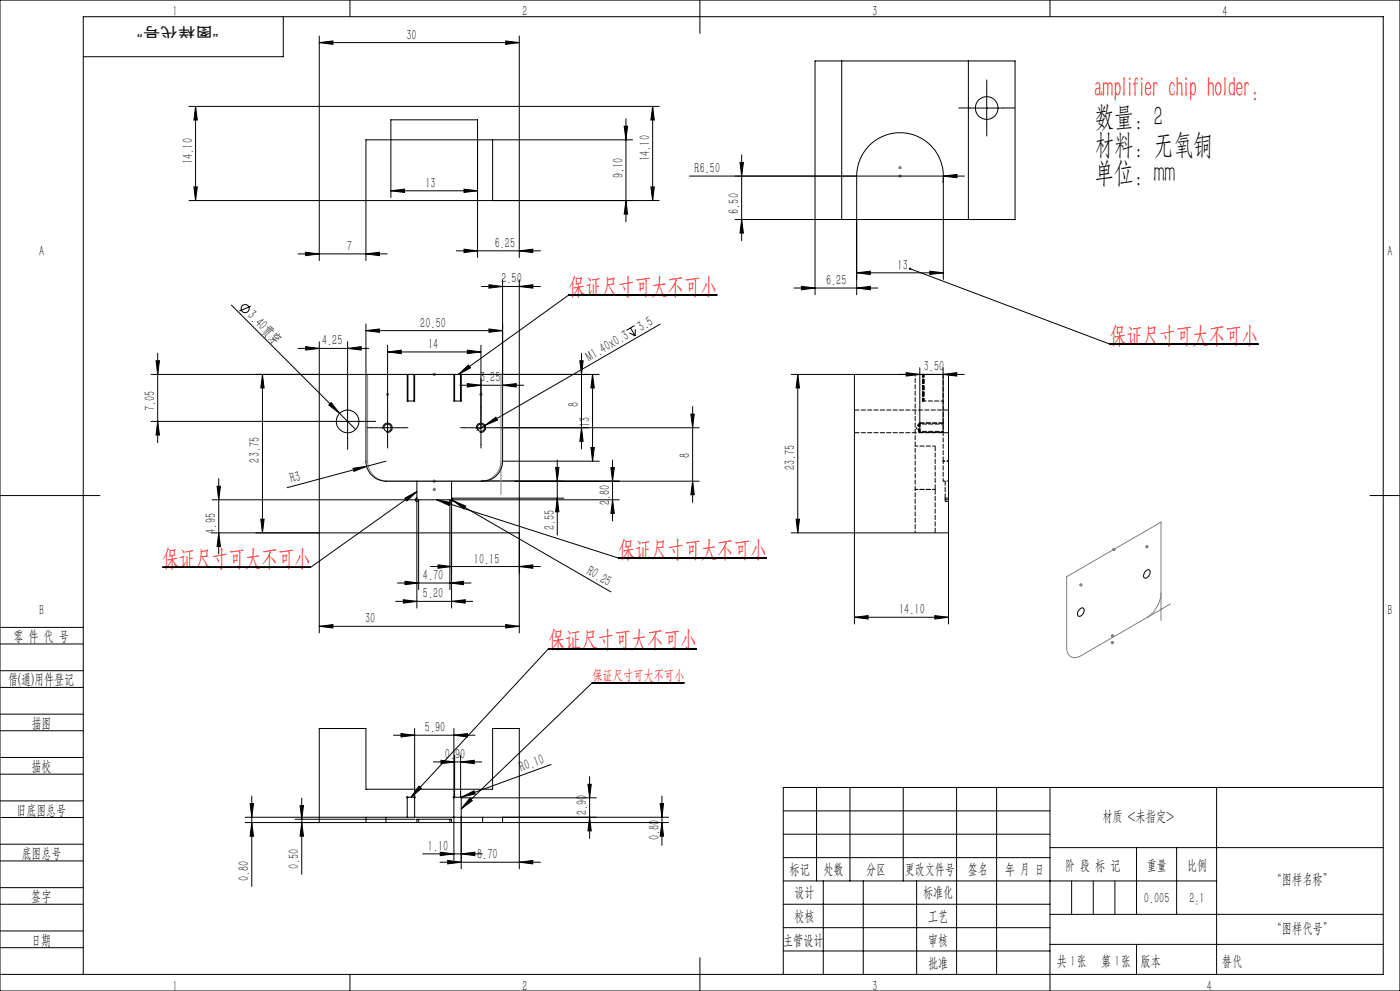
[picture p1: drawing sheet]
<svg xmlns="http://www.w3.org/2000/svg" width="420mm" height="297mm" viewBox="0 0 420 297" stroke-linecap="round" stroke-linejoin="round" font-family="sans-serif">
<g fill="none" stroke="#000" stroke-width=".3">
<path d="M0 0h420v297h-420zM85 5v12h-60M95.8 12.8l4.1-.5v1zM95.8 10.8v67.3M95.8 12.8h60M105 0v5M151.7 12.3l4.1 .5-4.1 .5zM155.8 10.8v66.4M210 0v10M252.5 18.3v47.5M290.5 18.3v47.5M315 0v5"/>
<path d="M56.7 31.9h141.1M58.7 31.9l.5 4.1h-1zM58.7 31.9v28.2M187.3 37.8h1l-.5 4.1zM187.8 35.6v30.9M195.8 31.9l.5 4.1h-1zM195.8 31.9v28.2M291 32.4h10M296 27.4v10M58.2 56h1l-.5 4.1zM117.3 57.2l4.1-.5v1zM117.3 59.2v-23.3h26v41.3"/>
<path d="M117.3 57.2h26M139.2 56.7l4.1 .5-4.1 .5zM147.8 41.9v18.2M189.8 41.9h-80v36.2M195.3 56h1l-.5 4.1zM206.8 52.8h82.5M222 48.7h1l-.5 4.1zM222.5 46.4v25.7M283 52.8l-.1 1.9M283 52.8l4.1-.5v1zM283 52.8a13 13 0 0 0-13-13 13 13 0 0 0-13 13v35.5M283 52.8v31"/>
<path d="M56.7 60.1h141.1M89.4 76.1h26.7M91.7 75.6l4.1 .5-4.1 .5zM109.8 76.1l4-.5v1zM136.9 75.2h25.2M139.2 74.7l4.1 .5-4.1 .5zM155.8 75.2l4-.5v1zM187.8 60.1l.5 4.1h-1zM220.5 65.8h84v-47.5h-60v70M222.5 65.8l.5 4h-1zM69.4 91.4l32.5 32.5M75.2 91.8l-3.4 1.4"/>
<path d="M109.8 99.1l4-.5v1zM109.8 97.1v41.1a6 6 0 0 0 6 6h94M109.8 99.1h41M144.4 85.9h17.7M146.7 98.6l4.1 .5-4.1 .5zM146.7 85.3l4.1 .6-4.1 .5zM150.8 83.9v54.3M155.8 85.9l4-.6v1.1zM155.8 83.9v105.8M188.8 99.8l1.7 .9M189.2 98.3l1.3 2.4M190.4 97.6l-2.4 1.4"/>
<path d="M190.6 98.7l-.1 2M198 97.2l-52.5 30.3M215.1 88.4h-44.5l-33.1 23.8M238.2 86.3h25.1M240.4 85.8l4.1 .5-4.1 .6zM257 81.8l4.1-.5v1zM257 81.8h26M257 86.3l4.1-.5v1.1zM273 80.5l59.9 22.6h44.5M278.9 81.3l4.1 .5-4.1 .5zM45.3 112.2h76.9M46.8 108.1h1l-.5 4.1z"/>
<path d="M47.3 105.9v26.7M78.7 112.2v47.5M78.7 112.2l.5 4.1h-1zM89.4 104.4h21.2M91.7 103.9l4.1 .5-4.1 .5zM95.8 102.4v87.3M104.3 104.4l4.1-.5v1zM104.3 102.4v15.5M116.3 105.5l4.1-.6v1.1zM116.3 103.5v18.6M116.3 105.5h28M122.2 112.2h.2"/>
<path d="M122.2 112.2v8h2.2v-8M122.4 112.2h1.8M122.4 112.2v8M124.2 112.2h.2M124.2 112.2v8M124.4 112.2h11.8M136.2 112.2h.2M136.2 112.2v8h2.2v-8M136.4 112.2v8M136.4 112.2h1.8M137.5 112.2l3-2.8 .6 .8zM137.9 115.5h19.2"/>
<path d="M138.2 112.2h.2M138.2 112.2v8M138.4 112.2h41.4M140.2 104.9l4.1 .6-4.1 .5zM140.2 115l4.1 .5-4.1 .5zM144.3 103.5v29.7M150.8 115.5l4.1-.5v1zM174 108.1h.9l-.5 4.1zM174.4 105.9v28.6M177.8 112.2l.5 4.1h-1zM177.8 112.2v26M237.3 112.2h52"/>
<path d="M239.3 112.2l.6 4.1h-1.1zM239.3 112.2v47.5M256.3 112.2v74.8M271.9 111.7l4 .5-4 .5zM275.9 110.2v19.4M282.9 112.2l4.1-.5v1zM282.9 110.2v19.4M284.6 112.2v74.8M45.3 126.3h50.6M47.3 126.3l.5 4.1h-1zM99.3 126.3h10M99.3 120.6l2.6 3.3-3.3-2.5z"/>
<path d="M101.9 123.9l4.8 4.8M104.3 121.3v10M111.3 128.2h10M114.9 128.5a1.39 1.39 0 0 1 1.3-1.7 1.39 1.39 0 0 1 1.5 1.5 1.39 1.39 0 0 1-1.8 1.2M115.8 138.2l-29.7 8M116.3 123.2v10M139.3 128.2h10M142.9 128.5a1.4 1.4 0 0 1 1.2-1.7 1.4 1.4 0 0 1 1.6 1.5 1.4 1.4 0 0 1-1.8 1.2M145.5 127.5l3.3-2.5 .5 .9zM145.5 127.5l-2.4 1.4M150.4 128.2h59.4M150.8 138.2h29"/>
<path d="M150.8 138.2a6 6 0 0 1-6 6M167.2 137.9v22.5M174.4 128.2l.5 4.1h-.9zM177.3 134.1h1l-.5 4.1zM183.8 137.9v18.2M207.3 124.1h1l-.5 4.1zM207.8 121.8v28.8M0 148.5h30M63.6 149.8h122.2M65.1 145.7h1l-.5 4.1zM65.6 159.7l.5 4.1h-1zM65.6 143.4v22.6"/>
<path d="M78.2 155.6h1l-.5 4.1zM105.9 140.3l4.1-.5-3.8 1.5zM121.5 149.3l3.6-1.9-3 2.7zM125.1 147.4l-31.9 22.6h-44.4M125.1 149.3a.51 .51 0 0 0-.5 .5 .51 .51 0 0 0 .5 .5 .51 .51 0 0 0 .5-.5v26.9M125.1 144.2v38M131 149.8l54.5 17.4h44.5M131 149.8l4.1 .8-.3 .9zM135.5 149.8l.4 .2M135.5 144.2v38M135.9 150l3.8 1.7-.5 .8zM135.9 150l47.3 27.4"/>
<path d="M155.8 159.7h-92.2M166.7 140.1h1l-.5 4.1zM167.2 149.3l.5 4.1h-1zM169.2 149.3h-33.7a.5 .5 0 0 1 .5 .5 .5 .5 0 0 1-.5 .5 .5 .5 0 0 1-.5-.5v26.9M183.3 140.1h1l-.5 4.1zM183.8 149.8l.5 4.1h-1zM207.8 144.2l.5 4.1h-1zM237.3 159.7h47.3M238.8 155.6h1.1l-.6 4.1zM411 148.5h9M119.2 174.7h22.1M121 179.7l4.1 .5-4.1 .6z"/>
<path d="M121.5 174.2l4.1 .5-4.1 .5zM129.1 169.8h33M131.4 169.3l4.1 .5-4.1 .5zM135 174.7l4.1-.5v1zM155.8 169.8l4-.5v1zM343.9 171a.75 .75 0 0 1 1.1 0 .75 .75 0 0 1-.1 1 1.19 1.19 0 0 1-1.7 1.1 1.91 1.91 0 0 1 .7-2.1zM0 193h25M0 188h25M95.8 187.7l4.1-.5v1zM95.8 187.7h60M118.7 180.2h23.1M135.5 180.2l4.1-.5v1.1z"/>
<path d="M151.7 187.2l4.1 .5-4.1 .5zM209 194.4h-44.5l-41.2 44.5M256.3 185l4.1-.5v1zM256.3 185h28.3M280.5 184.5l4.1 .5-4.1 .5zM324.1 182.4a.71 .71 0 0 1 1 0 .71 .71 0 0 1 .1 .9 1.31 1.31 0 0 1-1.8 1.2 1.91 1.91 0 0 1 .7-2.1zM0 206h25M0 201h25M0 219h25M0 214h25M120.3 219.8l4.1 .5-4.1 .6zM124.4 218.3v26.6"/>
<path d="M136.2 218.3v39.6M205.2 204.6h-27.5l-39.3 37.8M0 232h25M0 227h25M75.5 238.6v27.1M90.5 239.2v22.8M118 220.3h24.5M124.4 239.1l.2-.1-.2-.3-.2 .2h-1.8l-.2-.2-.2 .2 .2 .2v5.8M125.7 235.6l.7 .7-3.1 2.6zM130 228.3h14.5M132.3 227.9l4.1 .4-4.1 .6zM136.2 220.3l4.1-.5v1.1z"/>
<path d="M136.4 238.9l-.2-.2-.2 .1 .2 .3M136.4 226.4v12.5M136.4 238.9h1.8M138.2 228.3l4.1-.4v1zM138.2 238.9l.3-.1-.1 .3M138.2 226.4v12.5M138.4 239.1v21.3M138.4 239.1h40.5M138.6 238.9l3.6-1.9 .4 .9zM138.6 238.9h-.2M141 239.2l.7 .8-3.3 2.4zM165.3 229.1l-26.7 9.8"/>
<path d="M176.4 235.1h1l-.5 4zM176.9 232.8v18.5M198.6 238.6v14.8M245 236v28M255 236v28M271 236v28M287 236v56M299 236v56M315 236v61M365 236v56M415 236h-180v56M0 245h25"/>
<path d="M0 240h25M0 258h25M0 253h25M73.6 244.9h127M73.6 246.5h36.2M75 240.8h1.1l-.6 4.1zM75.5 246.5l.6 4.1h-1.1zM88.5 245.5h36.1M90 241.4h1.1l-.6 4.1zM90.5 246.5l.6 4.1h-1.1zM95.8 246.5v-28.2h14v18.2h38v-18.2h8v42.1M109.8 246.5h6"/>
<path d="M109.8 244.9v1.6M115.8 246.5h9.3M115.8 244.9v1.6M125.1 246.5h.5M125.1 246.5v-1h10.4v1M125.6 245.5v1M125.6 246.5h9.4M126.8 255.9h17.9M132 258.4h30.1M132.1 255.4l4.1 .5-4.1 .5zM134.3 257.9l4.1 .5-4.1 .5zM135 246.5h.5"/>
<path d="M135 245.5v1M135.5 246.5h9.3M138.4 255.9l4.1-.5v1zM144.8 246.5h6M144.8 244.9v1.6M150.8 244.9v1.6M150.8 246.5h49.8M155.8 258.4l4-.5v1zM176.9 244.9l.5 4.1h-1zM198 240.8h1.1l-.5 4.1zM198.6 246.5l.5 4.1h-1.1zM235 257h80"/>
<path d="M235 243h80M235 250h80M315 254h100M341 254v20M353 254v20M0 271h25M0 266h25M0 279h25M235 271h80M235 264h130M235 278h80M247 264v28"/>
<path d="M259 264v28M275 264v28M315 274h100M0 284h25M0 292h415v-287h-390v287M105 292v5M210 287v10M235 285h80M315 283h100"/>
<circle cx="296" cy="32.4" r="3.4"/>
<circle cx="73.5" cy="92.5" r="1.22"/>
<circle cx="104.3" cy="126.3" r="3.4"/>
<circle cx="116.3" cy="128.2" r="1.1"/>
<circle cx="144.3" cy="128.2" r="1.1"/>
</g>
<g fill="none" stroke="#808080" stroke-width=".3">
<path d="M269.5 50.3h1M269.5 52.8h1M269.7 49.9l.7 .7M269.7 52.4l.7 .7M270 49.8v1M270 52.3v1M270.4 49.9l-.7 .7M270.4 52.4l-.7 .7M115.8 118.2h1M115.9 117.9l.7 .7M116.3 117.7v1M116.6 117.9l-.7 .7"/>
<path d="M129.9 111.9l.7 .7M130.3 111.7v1M130.6 111.9l-.7 .7M143.8 118.2h1M143.9 117.9l.7 .7M144.3 117.7v1M144.6 117.9l-.7 .7M150.3 138.2a6.1 6.1 0 0 1-6 6M129.8 146.7h1M129.9 143.9l.7 .7M129.9 146.4l.7 .7M130.3 143.7v1"/>
<path d="M130.3 146.2v1M130.6 143.9l-.7 .7M130.6 146.4l-.7 .7M154.3 144.2h-38a6 6 0 0 1-6-6v-26h40v36M323.7 175.3h1.1M323.9 174.9l.7 .7M324.3 174.8v1M324.6 174.9l-.7 .7M333.7 164.7h.9M333.8 164.3l.7 .7M334.2 164.2v1M334.5 164.3l-.7 .7"/>
<path d="M343.6 163.9h1M343.7 163.5l.7 .7M344.1 163.4v1M344.4 163.5l-.7 .7M348.3 177.7a9.6 9.6 0 0 1-4.2 7.4M333.2 190.6h1M333.2 192.6h1M333.4 190.2l.7 .7M333.4 192.2l.7 .7M333.7 190v1.1M333.7 192.1v1M334.1 190.2l-.7 .7"/>
<path d="M334.1 192.2l-.7 .7M344.1 185.1l-19.8 11.4a2.62 2.62 0 0 1-3 .3 2.62 2.62 0 0 1-1.3-2.7v-21.3l28.3-16.3v29.4M351.1 181l-7 4.1"/>
</g>
<path d="M321.5 264v10M328 264v10M334.5 264v10M341 283v9" fill="none" stroke="#0a0605" stroke-width=".3"/>
<g fill="none" stroke="#000" stroke-width=".3" stroke-dasharray="30.5 1.3 1.3 1.3">
<path d="M291 32.4h-3.4M296 27.4v-3.4M296 37.4v3.4M301 32.4h3.4M99.3 126.3h-3.4M104.3 121.3v-3.4M104.3 131.3v3.4M109.3 126.3h3.4M111.3 128.2h-1.1M116.3 123.2v-1.1M116.3 133.2v1.1M121.3 128.2h1.1"/>
<path d="M139.3 128.2h-1.1M144.3 123.2v-1.1M144.3 133.2v1.1M149.3 128.2h1.1"/>
</g>
<path d="M283 112.2v26M276.7 120.2h.1M276.8 120.2h.4M283 129.6h-7M283 126.8h-7M283.6 144.2v5.1" fill="none" stroke="#000" stroke-width=".3" stroke-dasharray="1.3 .6"/>
<path d="M276 126.8v2.8" fill="none" stroke="#000" stroke-width=".3" stroke-dasharray="1.3 .6" stroke-dashoffset=".2"/>
<g fill="#000">
<path d="M283 52.8l4.1-.5v1zM99.3 120.6l2.6 3.3-3.3-2.5zM105.9 140.3l4.1-.5-3.8 1.5zM145.5 127.5l3.3-2.5 .5 .9zM135.9 150l3.8 1.7-.5 .8zM138.6 238.9l3.6-1.9 .4 .9z"/>
<path d="M117.3 57.2l4.1-.5v1zM139.2 56.7l4.1 .5-4.1 .5zM134.3 257.9l4.1 .5-4.1 .5zM155.8 258.4l4-.5v1zM256.3 185l4.1-.5v1zM280.5 184.5l4.1 .5-4.1 .5z"/>
<path d="M146.7 98.6l4.1 .5-4.1 .5zM109.8 99.1l4-.5v1zM140.2 104.9l4.1 .6-4.1 .5zM116.3 105.5l4.1-.6v1.1zM155.8 85.9l4-.6v1.1zM146.7 85.3l4.1 .6-4.1 .5zM104.3 104.4l4.1-.5v1zM91.7 103.9l4.1 .5-4.1 .5zM151.7 12.3l4.1 .5-4.1 .5zM95.8 12.8l4.1-.5v1zM109.8 76.1l4-.5v1zM91.7 75.6l4.1 .5-4.1 .5zM155.8 75.2l4-.5v1zM139.2 74.7l4.1 .5-4.1 .5zM138.2 228.3l4.1-.4v1zM132.3 227.9l4.1 .4-4.1 .6zM136.2 220.3l4.1-.5v1.1zM120.3 219.8l4.1 .5-4.1 .6zM282.9 112.2l4.1-.5v1zM271.9 111.7l4 .5-4 .5zM278.9 81.3l4.1 .5-4.1 .5zM257 81.8l4.1-.5v1z"/>
<path d="M140.2 115l4.1 .5-4.1 .5zM150.8 115.5l4.1-.5v1z"/>
<path d="M174.4 128.2l.5 4.1h-.9zM174 108.1h.9l-.5 4.1zM78.2 155.6h1l-.5 4.1zM78.7 112.2l.5 4.1h-1z"/>
<path d="M177.3 134.1h1l-.5 4.1zM177.8 112.2l.5 4.1h-1zM176.9 244.9l.5 4.1h-1zM176.4 235.1h1l-.5 4z"/>
<path d="M65.1 145.7h1l-.5 4.1zM65.6 159.7l.5 4.1h-1zM183.3 140.1h1l-.5 4.1zM183.8 149.8l.5 4.1h-1zM207.3 124.1h1l-.5 4.1zM207.8 144.2l.5 4.1h-1zM187.3 37.8h1l-.5 4.1zM187.8 60.1l.5 4.1h-1zM90 241.4h1.1l-.6 4.1zM90.5 246.5l.6 4.1h-1.1zM198 240.8h1.1l-.5 4.1zM198.6 246.5l.5 4.1h-1.1zM222 48.7h1l-.5 4.1zM222.5 65.8l.5 4h-1z"/>
<path d="M121.5 149.3l3.6-1.9-3 2.7zM131 149.8l4.1 .8-.3 .9zM137.5 112.2l3-2.8 .6 .8zM141 239.2l.7 .8-3.3 2.4zM125.7 235.6l.7 .7-3.1 2.6zM272.8 80.3l-.1 .1 .3 .1-.3-.1a.34 .34 0 0 0 .3 .5 .34 .34 0 0 0 .3-.4 .34 .34 0 0 0-.5-.2z"/>
<path d="M167.2 149.3l.5 4.1h-1zM166.7 140.1h1l-.5 4.1zM47.3 126.3l.5 4.1h-1zM46.8 108.1h1l-.5 4.1zM58.2 56h1l-.5 4.1zM58.7 31.9l.5 4.1h-1zM195.3 56h1l-.5 4.1zM195.8 31.9l.5 4.1h-1zM238.8 155.6h1.1l-.6 4.1zM239.3 112.2l.6 4.1h-1.1z"/>
<path d="M121.5 174.2l4.1 .5-4.1 .5zM135 174.7l4.1-.5v1z"/>
<path d="M131.4 169.3l4.1 .5-4.1 .5zM155.8 169.8l4-.5v1z"/>
<path d="M121 179.7l4.1 .5-4.1 .6zM135.5 180.2l4.1-.5v1.1z"/>
<path d="M151.7 187.2l4.1 .5-4.1 .5zM95.8 187.7l4.1-.5v1zM257 86.3l4.1-.5v1.1zM240.4 85.8l4.1 .5-4.1 .6z"/>
<path d="M75 240.8h1.1l-.6 4.1zM75.5 246.5l.6 4.1h-1.1z"/>
<path d="M132.1 255.4l4.1 .5-4.1 .5zM138.4 255.9l4.1-.5v1z"/>
</g>
<path d="M275.6 129.3h7.4M283 127.1h-7.4M274.6 159.7v-47.5" fill="none" stroke="#000" stroke-width=".3" stroke-dasharray="1.3 .6" stroke-dashoffset=".7"/>
<path d="M283 138.2h1.6M283 144.2h1.6" fill="none" stroke="#000" stroke-width=".3" stroke-dasharray="1.3 .6" stroke-dashoffset=".8"/>
<path d="M275.6 127.1v2.2M280.6 133.7h-6M283 138.2v6M280.6 146.7h-6M283.6 149.3h1M283.6 149.8h1M283.6 149.3v1M283.6 150.3h1" fill="none" stroke="#000" stroke-width=".3" stroke-dasharray="1.3 .6" stroke-dashoffset=".5"/>
<path d="M256.4 129.7h28.2M284.6 122.9h-28.2M280.6 146.7v-13M280.6 159.7v-13" fill="none" stroke="#000" stroke-width=".3" stroke-dasharray="1.3 .6" stroke-dashoffset="-.1"/>
<path d="M276.7 112.2v8M276.8 112.2v8M277 120.2v-8M277.1 120.2v-8M277.2 120.2v-8" fill="none" stroke="#000" stroke-width=".3" stroke-dasharray="1.3 .6" stroke-dashoffset=".4"/>
<path d="M274.9 128.2l.7 1.1M275.6 127.1l-.7 1.1M283 120.2h-5.8" fill="none" stroke="#000" stroke-width=".3" stroke-dasharray="1.3 .6" stroke-dashoffset=".6"/>
<text font-size="8.5" fill="#f00" x="328.3" y="29.2">amplifier chip holder:</text>
<g font-size="8.5">
<text x="328.3" y="37.6">数量：2</text>
<text x="328.3" y="46.1">材料：无氧铜</text>
<text x="328.3" y="54.6">单位：mm</text>
</g>
<g font-size="7.1" fill="#f00">
<text x="170.7" y="88">保证尺寸可大不可小</text>
<text x="333" y="102.7">保证尺寸可大不可小</text>
<text x="185.6" y="166.8">保证尺寸可大不可小</text>
<text x="48.8" y="169.6">保证尺寸可大不可小</text>
<text x="164.6" y="194">保证尺寸可大不可小</text>
</g>
<g font-size="4.4">
<text x="51.8" y="4.9">1</text>
<text x="156.8" y="4.9">2</text>
<text x="261.8" y="4.9">3</text>
<text x="366.7" y="4.9">4</text>
<text x="121.9" y="11.9">30</text>
<text x="57.8" y="49.1" transform="rotate(-90 57.8 49.1)">14.10</text>
<text x="186.9" y="53.5" transform="rotate(-90 186.9 53.5)">9.10</text>
<text x="194.9" y="48.2" transform="rotate(-90 194.9 48.2)">14.10</text>
<text x="208.4" y="51.9">R6.50</text>
<text x="127.6" y="56.3">13</text>
<text x="221.7" y="64.1" transform="rotate(-90 221.7 64.1)">6.50</text>
<text x="11.8" y="76.6">A</text>
<text x="104" y="75.2">7</text>
<text x="148.4" y="74.3">6.25</text>
<text x="416.2" y="76.6">A</text>
<text x="269.3" y="80.9">13</text>
<text x="150.4" y="85">2.50</text>
<text x="247.8" y="85.4">6.25</text>
<text x="74" y="94.8" transform="rotate(45 74 94.8)">3.40贯穿</text>
<text x="126.1" y="98.2">20.50</text>
<text x="192.3" y="99.5" transform="rotate(-30 192.3 99.5)">3.5</text>
<text x="96.6" y="103.5">4.25</text>
<text x="128.4" y="104.6">14</text>
<text x="176.9" y="108.4" transform="rotate(-30 176.9 108.4)">M1.40x0.3</text>
<text x="277.1" y="111.3">3.50</text>
<text x="144" y="114.6">3.25</text>
<text x="46.5" y="123.3" transform="rotate(-90 46.5 123.3)">7.05</text>
<text x="173.6" y="122" transform="rotate(-90 173.6 122)">8</text>
<text x="176.9" y="127.9" transform="rotate(-90 176.9 127.9)">13</text>
<text x="206.9" y="137.4" transform="rotate(-90 206.9 137.4)">8</text>
<text x="77.9" y="138.6" transform="rotate(-90 77.9 138.6)">23.75</text>
<text x="238.5" y="141" transform="rotate(-90 238.5 141)">23.75</text>
<text x="87.4" y="144.9" transform="rotate(-15 87.4 144.9)">R3</text>
<text x="182.9" y="151.4" transform="rotate(-90 182.9 151.4)">2.80</text>
<text x="64.8" y="159.9" transform="rotate(-90 64.8 159.9)">4.95</text>
<text x="166.3" y="158.8" transform="rotate(-90 166.3 158.8)">2.55</text>
<text x="126.9" y="173.8">4.70</text>
<text x="142.2" y="168.9">10.15</text>
<text x="175.7" y="172" transform="rotate(30 175.7 172)">R0.25</text>
<text x="126.9" y="179.3">5.20</text>
<text x="11.8" y="184.4">B</text>
<text x="269.8" y="184.1">14.10</text>
<text x="416.3" y="184.4">B</text>
<text x="109.5" y="186.8">30</text>
<text x="4" y="192">零 件 代 号</text>
<text x="2.5" y="205.1">借(通)用件登记</text>
<text x="9.5" y="218.1">描图</text>
<text x="127.5" y="219.5">5.90</text>
<text x="133.5" y="227.5">0.90</text>
<text x="9.5" y="231.1">描校</text>
<text x="156.4" y="231.4" transform="rotate(-20 156.4 231.4)">R0.10</text>
<text x="5" y="244.2">旧底图总号</text>
<text x="176" y="244.3" transform="rotate(-90 176 244.3)">2.90</text>
<text x="197.7" y="251.8" transform="rotate(-90 197.7 251.8)">0.80</text>
<text x="330.7" y="246.2">材质 &lt;未指定&gt;</text>
<text x="6.5" y="257.2">底图总号</text>
<text x="128.4" y="255">1.10</text>
<text x="143.2" y="257.5">8.70</text>
<text x="89.7" y="260.5" transform="rotate(-90 89.7 260.5)">0.50</text>
<text x="236.9" y="261.9">标记</text>
<text x="247.1" y="261.9">处数</text>
<text x="259.9" y="261.9">分区</text>
<text x="271.5" y="261.9">更改文件号</text>
<text x="290.4" y="261.9">签名</text>
<text x="301.5" y="261.9">年 月 日</text>
<text x="319.5" y="260.6">阶 段 标 记</text>
<text x="344" y="260.6">重量</text>
<text x="356.1" y="260.6">比例</text>
<text x="74.7" y="264.1" transform="rotate(-90 74.7 264.1)">0.80</text>
<text x="238.3" y="268.9">设计</text>
<text x="276.9" y="268.9">标准化</text>
<text x="381.5" y="264.8">“图样名称”</text>
<text x="9.4" y="270.1">签字</text>
<text x="343.2" y="270.7">0.005</text>
<text x="356.8" y="270.7">2:1</text>
<text x="238.3" y="276.1">校核</text>
<text x="278.4" y="276">工艺</text>
<text x="381.5" y="279.6">“图样代号”</text>
<text x="9.4" y="283.2">日期</text>
<text x="234.9" y="283.3">主管设计</text>
<text x="278.4" y="283.3">审核</text>
<text x="278.4" y="290.2">批准</text>
<text x="317.1" y="289.4">共 张</text>
<text x="321.1" y="289.4">1</text>
<text x="330.3" y="289.4">第 张</text>
<text x="334.5" y="289.4">1</text>
<text x="342.1" y="289.4">版本</text>
<text x="51.8" y="296.9">1</text>
<text x="156.8" y="296.9">2</text>
<text x="261.8" y="296.9">3</text>
<text x="362.1" y="296.9">4</text>
</g>
<text font-size="4.4" fill="#f00" x="177.7" y="203.6">保证尺寸可大不可小</text>
<text font-size="4.4" fill="#0a0605" x="366.6" y="289.4">替代</text>
<text font-size="4.1" fill="#0a0605" x="65.6" y="8" transform="rotate(-180 65.6 8)">“图样代号”</text>
</svg>
